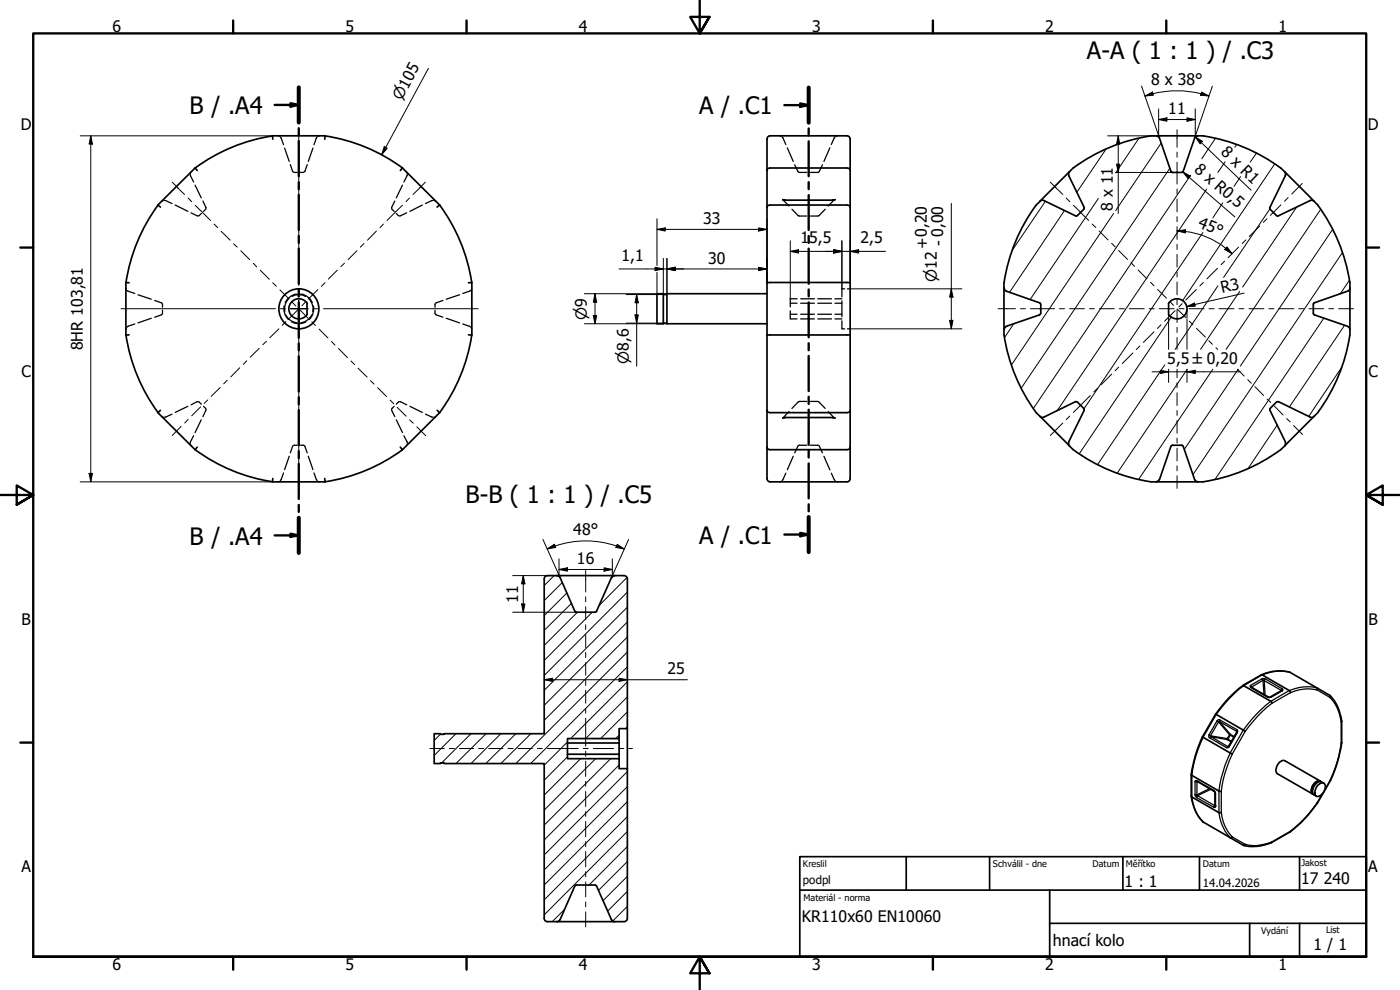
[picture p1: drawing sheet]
<svg xmlns="http://www.w3.org/2000/svg" width="420mm" height="297mm" viewBox="0 0 420 297" stroke-linecap="round" stroke-linejoin="round" font-family="sans-serif">
<g fill="none" stroke="#000" stroke-width=".3">
<path d="M329.6 59.5l-20.4 30.3M332 44.7l-8.8 13M341.8 41.5l-7 10.4M348.5 42.9l-13.7 20.3M351.1 50.5l-44.6 66M357.3 52.6l-47.2 69.9M362.1 56.8l-44.8 66.4M364.8 41.5l-4.1 6.1M367.7 48.6l-2.2 3.1M371.2 43.4l-.6 .8M372.3 53l-2 2.9M377.1 45.9l-1.9 2.7"/>
<path d="M382.6 49.1l-27.7 41.1M313.8 60.4l-10 14.7M319.5 63.2l-16.5 24.5M334.2 64.1l-30.7 45.4M361 69.8l-35.7 52.9M367 60.9l-3 4.5M381.1 62.7l-13.9 20.5M389.1 62.2l-16.2 24M396.4 62.8l-28.4 42M400 68.8l-27.8 41M402.9 75.7l-44.9 66.7M304.2 97.1l-2.7 4.2"/>
<path d="M351.5 95.1l-27.6 41M365.5 85.8l-12.8 19M372 87.4l-11.7 17.4M397.3 95.4l-32.7 48.5M403.5 97.6l-16.5 24.5M405 84.1l-2.8 4.1M349.6 109.5l-20.2 29.9M356.3 110.8l-21 31.2M364 110.8l-22.3 33.1M371.6 110.8l-16.2 24.1M402.7 110.2l-10 14.8M383.3 127.6l-8.8 13"/>
<path d="M166.3 172.7l-3 3M168.7 174.8l-5.4 5.4M170.1 177.9l-6.8 6.8M184.2 172.8l-.7 .7M188.2 173.3l-8.4 8.4M188.3 177.7l-25 25M171.5 181l-8.2 8.2M173.3 183.7l-10 10M177.7 183.7l-14.4 14.5M188.3 195.6l-33.5 33.5M188.3 191.1l-25 25M188.3 186.6l-25 25"/>
<path d="M188.3 182.2l-25 24.9M188.3 218l-.5 .6M188.3 213.6l-8 8M188.3 209.1l-12.5 12.5M188.3 204.6l-17 17M188.3 200.1l-29 29M132.2 220.3l-1.9 1.9M136.8 220.1l-6.5 6.6M141.4 220.1l-8.9 8.8M145.9 220.1l-9.1 9M150.3 220.1l-8.9 9M154.8 220.1l-9 9"/>
<path d="M159.3 220.1l-9 9M170.3 227.1l-7 7M170.3 222.6l-7 7M174.2 227.6l-10.9 11M178.8 227.6l-15.5 15.5M183.3 227.6l-20 20M185.8 229.5l-22.5 22.5M185.8 220.6l-1.1 1M188.3 236l-25 25M188.3 231.5l-25 25M188.3 258.5l-8.7 8.6M188.3 254l-11.5 11.5"/>
<path d="M188.3 249.5l-25 25M188.3 245l-25 25M188.3 240.5l-25 25M169.4 272.8l-3.7 3.7M188.3 272l-4.4 4.3M188.3 267.4l-5.9 6M188.3 262.9l-7.3 7.3"/>
</g>
<g fill="none" stroke="#000" stroke-width=".38">
<path d="M57.1 52.3l1 2.3M57.3 51.5l-.2 .4M58.5 55.5l1.9 3.9M83.4 40.8l.4 .1M84.1 41.1l1 2.3M85.4 44.4l1.4 4M87.1 49.4l.8 2.1M88.1 51.7h1.1M91.2 51.7h-1.1M92.2 49.4l-.8 2.1M93.9 44.4l-1.4 4M95.2 41.1l-1 2.3"/>
<path d="M95.9 40.8l-.4 .1M120.8 55.5l-1.9 3.9M122 51.5l.2 .4M122.2 52.3l-1 2.3M234 40.8l.4 .1M234.7 41.1l1.1 2.3M235.1 60l-.2-.1 1.9 1.9M236.3 44.4l1.8 4M238.5 49.5l1.1 2.1M239.7 51.7h2.4M245.6 51.7h-2.4M246.8 49.5l-1 2.1"/>
<path d="M249 44.4l-1.7 4M250.2 60l.2-.1-1.9 1.9M250.6 41.1l-1.1 2.3M251.3 40.8l-.3 .1M49 60.2l-.4 .2M49.3 60.1l2.3 1M52.6 61.5l3.8 1.9M57.3 63.9l2.1 .9M60.5 64.1l-.9 .7M60.9 60.3l.9 2.1M61.8 62.6l-.7 .8M117.5 62.6l.8 .8"/>
<path d="M118.5 60.3l-1 2.1M118.9 64.1l.9 .7M122 63.9l-2 .9M126.7 61.5l-3.7 1.9M130 60.1l-2.3 1M130.4 60.2l.3 .2M235.3 60.1h.2M237.7 62.8l1.9 2M239.8 64.8h2.3M245.6 64.8h-2.4M247.6 62.8l-1.9 2M249.9 60.1h.2"/>
<path d="M37.8 86.4l.1 .5M37.9 98.5l-.1 .4M38.1 87.2l2.3 .9M40.4 97.2l-2.3 1M41.4 88.4l4 1.4M45.4 95.5l-4 1.4M46.4 90.2l2.2 .7M48.6 94.3l-2.2 .9M48.7 91.1l.1 1.1M48.8 93.1l-.1 1.1M85.3 91.8a4.2 4.2 0 0 0 1.3 4.1M85.8 94.5a4.1 4.1 0 0 0 3.4 2.4"/>
<path d="M86.7 89.6a4 4 0 0 0-1.2 3.9M87.5 96.6a4.4 4.4 0 0 0 4.3 0M87.6 88.9a3.9 3.9 0 0 1 4.1 0M89.1 88.3a4.4 4.4 0 0 0-3.5 2.4M90.2 88.3a4.4 4.4 0 0 1 3.5 2.4M92.6 89.6a4 4 0 0 1 1.3 3.9M93.5 94.5a4.1 4.1 0 0 1-3.3 2.4M94 91.8a4.2 4.2 0 0 1-1.3 4.1M130.6 93.1v1.1M130.6 91.1v1.1M130.7 94.3l2.2 .9M132.9 90.2l-2.2 .7"/>
<path d="M133.9 95.5l4 1.4M137.9 88.4l-4 1.4M138.9 97.2l2.3 1M141.2 87.2l-2.3 .9M141.5 98.5l.1 .4M141.6 86.4l-.1 .5M237.2 91h2M237.2 94.3h2M237.2 93.3v2.4h2M239.2 89.6h-2v2.5M240.3 91h4.1M240.3 94.3h4.1"/>
<path d="M240.3 95.7h4.1M240.3 89.6h4.1M245.4 91h4.2M245.4 94.3h4.2M245.4 95.7h4.2M245.4 89.6h4.2M250.6 91h2.1M250.6 94.3h2.1M250.6 95.7h2.1M250.6 89.6h2.1M252.7 90.3v4.7M252.7 96.3v2.4h.8"/>
<path d="M253.5 86.7h-.8v2.4M254.3 98.7h.8M254.3 86.7h.8M48.6 125l.4 .1M51.6 124.3l-2.3 .9M56.4 121.9l-3.8 1.8M57.1 133.4l.2 .4M58.1 130.7l-1 2.3M59.4 120.5l-2.1 1M59.6 120.5l.9 .8M60.4 126l-1.9 3.8M61.1 121.9l.7 .8"/>
<path d="M61.8 122.9l-.9 2.1M86.8 136.9l-1.4 4M87.9 133.7l-.8 2.2M88.1 133.6h1.1M90.1 133.6h1.1M91.4 133.7l.8 2.2M92.5 136.9l1.4 4M117.5 122.9l1 2.1M118.3 121.9l-.8 .8M118.9 126l1.9 3.8M119.8 120.5l-.9 .8M120 120.5l2 1"/>
<path d="M121.2 130.7l1 2.3M122.2 133.4l-.2 .4M123 121.9l3.7 1.8M127.7 124.3l2.3 .9M130.7 125l-.3 .1M236.8 123.5l-1.9 1.9M238.1 136.9l-1.8 4.1M239.6 133.7l-1.1 2.2M239.6 120.6l-1.9 1.9M239.7 133.6h2.4M242.1 120.4l-2.3 .1M243.2 133.6h2.4"/>
<path d="M243.2 120.4l2.4 .1M245.7 120.6l1.9 1.9M245.8 133.7l1 2.2M247.3 136.9l1.7 4.1M248.5 123.5l1.9 1.9-.2-.1M249.9 125.3h.2M83.8 144.4l-.4 .2M85.1 141.9l-1 2.3M94.2 141.9l1 2.3M95.5 144.4l.4 .2M234.4 144.4l-.4 .2M235.8 142l-1.1 2.3"/>
<path d="M249.5 142l1.1 2.3M251 144.4l.3 .2"/>
</g>
<g fill="none" stroke="#000" stroke-width=".51">
<path d="M59.2 51.2l-.7-.8-11.1 11.1 .7 .7M81.8 40.8a52.5 52.5 0 0 0-23.2 9.6M97.5 40.8h-15.7l.1 1M97.5 40.8v1M97.6 40.8a52.5 52.5 0 0 1 23.2 9.6M120.8 50.4l-.7 .8M120.8 50.4l11.2 11.1M230.2 51.2a.79 .79 0 0 1 .9-.8h23.1a.79 .79 0 0 1 .9 .8M230.4 41.1l.7-.3h23.1a.98 .98 0 0 1 .9 1v101.8a.98 .98 0 0 1-.9 1h-23.1a.98 .98 0 0 1-.9-1v-101.8zM234.9 59.9h15.5M320.7 52.7l4.7 9.5M321 51.6l-.3 .5 .1 .6"/>
<path d="M347 40.8l.6 .1 .3 .5M347 40.8a45.6 45.6 0 0 0-16.8 4.7l-5.5 3.1a16.7 16.7 0 0 0-4.7 3.9l-6.9 6.9a36.9 36.9 0 0 0-7.7 11.7 53.8 53.8 0 0 0-4.1 13.7v12.7a37.1 37.1 0 0 0 2.8 13.8 52.5 52.5 0 0 0 6.9 12.5l9 9a28.8 28.8 0 0 0 8.8 6.3 52.5 52.5 0 0 0 16.5 5.5h12.8a30.6 30.6 0 0 0 10.7-1.8 48 48 0 0 0 16.8-9M347 40.8h12.5M348 41.5l3.5 10.1 3.1 .1 .5-.3M359.4 40.8l-.5 .1-.4 .5-3.4 10M359.5 40.8a47.1 47.1 0 0 1 18.1 5.4l4.1 2.4a18.3 18.3 0 0 1 4.8 3.9l6.9 6.9a38.4 38.4 0 0 1 7.7 11.7 52.5 52.5 0 0 1 4 13.7M385.5 51.6l.3 .5-.1 .6M385.8 52.7l-4.7 9.7 .1 .4 1.9 1.9 .6 .1M47.4 61.5a52.5 52.5 0 0 0-9.6 23.3M132 61.5l-.8 .7M132 61.5a52.5 52.5 0 0 1 9.6 23.3M230.2 62.2a.81 .81 0 0 1 .9-.7h23.1a.81 .81 0 0 1 .9 .7"/>
<path d="M313.3 60.2l-.6-.1-.6 .2M313.3 60.2l9.5 4.6 .5-.1M325.3 62.2l-.1 .6-1.9 1.9M393.2 60.2l.6-.1 .5 .2M393.2 60.2l-9.5 4.6M37.8 84.8h.9M37.8 84.8v15.7M92.1 91v3.3M92.2 91a3 3 0 0 0-4.5-.6 3 3 0 0 0 0 4.5 3 3 0 0 0 4.5-.6M141.6 84.8h-1M141.6 84.8v15.7M197.2 88.1h1.9v9h-1.9z"/>
<path d="M199.1 97h1.1M199.1 88.4h1.1M230.2 84.8h24.9M230.2 88.1h-30v9h30M301.4 86.4l.2 .6 .4 .4M302 87.4l10 3.5M302 98l-.4 .3-.2 .6M312 90.8l.3 .5M312.3 94l-.3 .4-10 3.5M312.4 91.3v2.7M351.1 90.6a3 3 0 0 1 4.4 .1 3 3 0 0 1-.4 4.4 3 3 0 0 1-4.4-.8v-3.3zM394.1 91.3l.2 3 10.1 3.6"/>
<path d="M394.5 90.8l-.4 .5M404.4 87.4l-9.9 3.5M404.5 98l.4 .3 .2 .6M405.1 86.4l-.2 .6-.4 .4M405.1 86.4v12.5M405.1 84.8v1.6M405.1 98.9v1.6M37.8 100.5a52.5 52.5 0 0 0 9.6 23.3M38.7 100.4l-.9 .1M140.6 100.4l1 .1M141.6 100.5a52.5 52.5 0 0 1-9.6 23.3M230.2 100.4h24.9"/>
<path d="M405.1 100.5a52.5 52.5 0 0 1-9.6 23.3l-9.9 10M48.1 123.1l-.7 .7 11.1 11.1 .7-.7M58.6 134.9a52.5 52.5 0 0 0 23.2 9.7M120.1 134.2l.7 .7M120.8 134.9a52.5 52.5 0 0 1-23.2 9.7M131.2 123.1l.8 .7M132 123.8l-11.2 11.1M230.2 123.1a.79 .79 0 0 0 .9 .7h23.1a.79 .79 0 0 0 .9-.7M230.2 134.2a.79 .79 0 0 0 .9 .7h23.1a.79 .79 0 0 0 .9-.7M234.9 125.4h15.5M312.1 125l.6 .3 .6-.1M320.8 132.6l-.1 .6 .3 .5"/>
<path d="M322.8 120.5l-9.5 4.6M322.8 120.6h.5M323.3 120.6l1.9 2 .1 .5M325.4 123.1l-4.7 9.5M355.1 133.9l-.5-.3-3.1 .1-3.5 10.2M355.1 133.9l3.4 10M383.7 120.6h-.6l-2 2.3 4.7 9.7M383.7 120.5l9.5 4.6M385.7 132.6l.1 .6-.3 .5M394.3 125l-.5 .3-.6-.1M81.8 144.6h15.7M81.9 143.6l-.1 1"/>
<path d="M97.5 143.6v1M347.9 143.8l-.3 .5-.6 .2M358.5 143.8l.4 .5 .5 .2M167.1 172.7h-2.8a.98 .98 0 0 0-1 1v46.4h-30v.2l-3-.2v9h1.9v-.2h1.1v.2h30v46.4M167.1 172.7h20.2M167.2 172.7l.5 .2 .4 .4M168.1 173.3l4.5 10.1 .4 .3 5.9-.1 4.6-10.3M184.4 172.7l-.5 .2-.4 .4M187.3 172.7a.99 .99 0 0 1 1 1v44.9h-2.5v3h-15.5v6h15.5v3h2.5v44.9M188.3 218.6v12M364.8 214.3l8.9 5.1M364.8 214.3l-3.9 6.8"/>
<path d="M371.2 219.6l-2.5 4.4M373 205.7l5.7-3.3 8.2 4.8 .4 .6M375.5 206.2l5.3 3 3.8-2M381.8 211l-.3-.5-8.4-4.8a36.5 36.5 0 0 0-8.3 8.6M387 201.7a12.7 12.7 0 0 0-8.4 .8M387 201.7h.1M387 201.7l8.2 4.7M395.2 206.4l.1 .6M395.2 206.4l3.9 2.2 .2 .3-.1 .4M399.2 208.7a12.8 12.8 0 0 1 3.5 7.7M402.7 216.4l-.2 .2M402.7 216.4v6.4"/>
<path d="M170.3 226.3h15.5v1.3M185.8 221.6v1.3h-15.5M185.8 222.9v3.4M357.5 232.5l8.3 4.8 .7 .1M357.5 232.5l.1 6.5 8.2 4.8h.7M357.5 238.9a12.8 12.8 0 0 0 3.6 7.7l8.1 4.7M359.3 234.4l5.2 3.1 .1 4.3M360.9 221.1l8.9 5.1M360.9 221.1a39.4 39.4 0 0 0-3.4 11.4M395.5 235.6a1.23 1.23 0 0 1 1-.7 1.23 1.23 0 0 1 1.2 .6 2.93 2.93 0 0 1-2.6 3.4 2.1 2.1 0 0 1 0-2.8zM396.2 234.5v-.1a2.48 2.48 0 0 0-2.1 3.8M396.2 234.4l-10.6-6.1a2.58 2.58 0 0 0-2.6 3.2l.3 .6 10.7 6.1"/>
<path d="M396.4 234.5a2.28 2.28 0 0 0-2.8 2.3 1.17 1.17 0 0 0 .6 1.6M397.3 235a1.73 1.73 0 0 0-2.8 .6l-.3 .6a1.69 1.69 0 0 0 .8 2.7M399.2 234.2h.1M399.3 234.2l-3.9 6.8M402.7 222.8l-.2 .2M402.7 222.8a39.4 39.4 0 0 1-3.4 11.4M369.2 251.3l3.9 2.3 .6-.2M369.8 251.1l-.3 .3-.3-.1M381.8 252.6a12.3 12.3 0 0 1-8.6 1.1M387.2 249.6l-5.6 3.2M387.3 249.4l-.1 .2M395.3 240.9l.1 .1"/>
<path d="M395.4 241a38.1 38.1 0 0 1-8.2 8.6M163.3 275.5a.98 .98 0 0 0 1 1h2.8M167.1 276.5h20.2M167.2 276.5l.9-.5 4.6-10.3 5.9-.2 .4 .3 4.5 10.2 .9 .5M188.3 275.5a.98 .98 0 0 1-1 1"/>
<circle cx="89.7" cy="92.7" r="6"/>
</g>
<g fill="none" stroke="#000" stroke-width=".38">
<path d="M365.3 216.3l-2.5 4.2M365.3 216.3l.4 .3M365.7 216.6l-2.4 4.2-.5-.3M365.7 216.6l3.3 3.9-.7 1.1-5-.8 .1 .2-.4 .3M366 216.5l-.3 .1M366 216.5l5.2 2.9v.4M366 216.5l3.3 3.8 1.2 .7M366.1 216l-.3-.1-.5 .4M366.1 216l-.1 .5M366.1 216l5.1 2.9M371.2 219.7l.1 .1M371.2 218.9l.3 .6-.2 .3"/>
<path d="M371.2 218.9v.7M371.3 219.8l-2.4 4.2M375.3 205.7l-.1 .3 .1 .2M375.3 205.7l.4 .4M375.3 206.2h.3M375.3 206.2l5.1 3M375.7 206.1l-.2 .1M375.7 206.1l3.3-2 .3 4.3M375.7 206.1l.1 .3M378.7 203.7h1M378.7 203.7l.3 .4 .4 .1M378.7 203.7l-3.4 2"/>
<path d="M379.4 204.2l5.1 2.9-.2 .3M379.4 204.2l.3 4.4M379.7 203.7l-.3 .5M379.7 203.7l5.1 3M380.4 209.2h1M380.7 209.2h-.3M381.2 209.2h.2M384.8 206.7l.2 .2-.1 .3M384.8 206.7l-.3 .4 .4 .1M384.9 207.2l-3.5 2M387 201.7a13.6 13.6 0 0 0-8.2 .8 37.6 37.6 0 0 0-17.7 18.7l-.9 1.9a31.9 31.9 0 0 0-2.5 16 12.4 12.4 0 0 0 3.4 7.5M395.2 206.4a13.6 13.6 0 0 0-8.3 .8 37.6 37.6 0 0 0-17.7 18.7l-1.6 3.8a30.8 30.8 0 0 0-1.5 15.6 13.5 13.5 0 0 0 3.1 6"/>
<path d="M358.6 238.4l.6 .9M358.6 238.4l.6 .1M358.6 234.5v3.9M359.2 234.2h-.5l-.1 .3M359.2 234.2v.4l-.6-.1M359.2 239.3l5.1 2.9M359.2 234.2l5.1 3M359.2 238.5l.2 .2-.2 .6M359.5 234.6h-.3v3.9M362.8 220.5l-.1 .3 .3 .5M363 221.3l5.1 3M363 236.6l-3.8 1.9"/>
<path d="M363.3 236.8l-3.9 1.9 5.2 3M364.3 237.2l.5 .8M364.3 237.2l.1 .2M364.6 237.9l.2 .1M364.8 238v4M368.3 221.9v-.3l1.3 .8M368.3 221.9l-4.9-.9 5.1 3M368.3 221.9l1.2 .7M368.5 224l-.4 .3M368.5 224h.2M368.7 223.9l.2 .1M368.8 223.8l-.3 .2"/>
<path d="M368.9 224l-.5 .4-.3-.1M369.1 220.3l.1 .3-.2-.1zM369.2 220.6l-.9 1.3M369.2 220.6l1.1 .6M397.6 236.9a33.9 33.9 0 0 0 4.9-20.3 13 13 0 0 0-3.3-7.3l-3.9-2.3a12.8 12.8 0 0 0-8 .8 36.1 36.1 0 0 0-17.5 18.4l-1.5 3.8a29.2 29.2 0 0 0-1.5 15.3 12.1 12.1 0 0 0 3 5.8l3.9 2.3a12.4 12.4 0 0 0 8.1-.8 33.3 33.3 0 0 0 15.1-14.4M364.6 241.7l-.3 .5M364.6 241.7l.2 .3M364.6 241.5v.2M364.8 242l-.1 .2h-.4"/>
</g>
<g fill="#000">
<circle cx="234.9" cy="59.9" r=".25"/>
<circle cx="250.4" cy="59.9" r=".25"/>
<circle cx="235.5" cy="60.1" r=".25"/>
<circle cx="249.9" cy="60.1" r=".25"/>
<circle cx="234.9" cy="125.4" r=".25"/>
<circle cx="235.5" cy="125.3" r=".25"/>
<circle cx="249.9" cy="125.3" r=".25"/>
<circle cx="250.4" cy="125.4" r=".25"/>
<circle cx="375.6" cy="206.2" r=".25"/>
<circle cx="384.6" cy="207.2" r=".25"/>
<circle cx="359.3" cy="234.4" r=".25"/>
<circle cx="364.6" cy="241.8" r=".25"/>
</g>
<circle cx="234.9" cy="59.9" r=".19" fill="#000"/>
<g fill="none" stroke="#000" stroke-width=".7">
<path d="M82.4 31.5h7.3M87.2 31l2.5 .5-2.5 .5zM89.7 26.2v10.6M89.7 38.5v2.1M235.4 31.5h7.3M240.2 31l2.5 .5-2.5 .6zM242.7 26.3v10.5M242.7 38.5v2.1M89.7 42.3v10.6M89.7 54.7v2.1M89.7 58.5v10.5M242.7 42.4v10.5"/>
<path d="M242.7 54.7v2.1M242.7 58.5v10.5M89.7 70.8v2.1M89.7 74.6v10.5M242.7 70.8v2.1M242.7 74.6v10.5M89.7 86.9v2.1M89.7 90.8v10.5M242.7 86.9v2M242.7 90.7v10.5M89.7 103v2.1M89.7 106.9v10.6"/>
<path d="M89.7 119.2v2.1M242.7 103v2.1M242.7 106.8v10.5M242.7 119v2.2M89.7 123v10.6M89.7 135.4v2.1M89.7 139.2v10.5M242.7 122.9v10.6M242.7 135.2v2.1M242.7 139.1v10.4M89.7 151.5v2.1M89.7 155.4v10.5"/>
<path d="M240.2 159.9l2.5 .5-2.5 .5zM242.7 151.3v2.1M242.7 155.1v10.6M82.4 160.6h7.3M87.2 160.1l2.5 .5-2.5 .5zM235.4 160.4h7.3"/>
</g>
<path d="M89.7 26.2v10.6M242.7 26.3v10.5M89.7 155.4v10.5M242.7 155.1v10.6" fill="none" stroke="#000" stroke-width="1.2"/>
<path d="M87.2 31l2.5 .5-2.5 .5zM240.2 31l2.5 .5-2.5 .6zM87.2 160.1l2.5 .5-2.5 .5zM240.2 159.9l2.5 .5-2.5 .5z" fill="#000"/>
<g fill="none" stroke="#000" stroke-width=".7">
<path d="M70 6.1v3.9M140 6.1v3.9M210 0v10l-2.9-4.9h5.8l-2.9 4.9 2.9-4.9M280 6.1v3.9M350 6.1v3.9M6.1 74.3h3.9M410 74.3h3.9M0 148.5h10l-5-2.8v5.7l5-2.9-5 2.9M420 148.5h-10l5-2.8v5.7l-5-2.9 5 2.9M6.1 222.8h3.9M410 222.8h3.9M10 287.1v-277.1h400v277.1h-400h400"/>
<path d="M70 287.1v3.8M140 287.1v3.8M212.9 292l-2.9-4.9 2.9 4.9h-5.8l2.9-4.9v9.9M280 287.1v3.8M350 287.1v3.8"/>
</g>
<!-- layer: Nadpis (ISO) -->
<path d="M240 257h170v30.1h-170zM272 257v10.1M297 257v10.1M337 257v10.1M360 257v10.1M390 257v10.1M240 267.1h170M315 277h95M315 267.1v20M375 277v10.1M390 277v10.1" fill="none" stroke="#000" stroke-width=".51"/>
<path d="M347 40.8h.7l.3 .7M351.4 51.4l.1 .3h.4M355.1 51.4l-.1 .3h-.4M359.5 40.8h-.8l-.2 .7M167.1 172.7h.7l.3 .6M184.5 172.7h-.7l-.3 .6" fill="none" stroke="#000" stroke-width=".3"/>
<g fill="none" stroke="#000" stroke-width=".3">
<path d="M128.6 20.5l-14 25.9M342.6 25.8l5.4 15.7M343.6 28.8l2.3-1.2 .2 1zM343.6 28.8a29.9 29.9 0 0 1 19.2 0M347.7 35.9l2.5-.5v1zM347.7 35.9h11M347.7 32.7v8.1M356.2 35.4l2.5 .5-2.5 .5zM358.7 32.7v8.1M360.6 27.6l2.2 1.2-2.5-.2zM363.9 25.8l-5.4 15.7M24.1 40.8h57.7"/>
<path d="M27.2 40.8l.5 2.4h-1zM27.2 40.8v103.8M115.3 44l.9 .5-1.6 1.9zM332.4 40.8h16M334.8 51.7h17.1M335.1 49.3h.9l-.4 2.4zM335.6 40.8l.4 2.4h-.9zM335.6 40.8v23.3M355 51.5l2.2 1.3-.6 .8zM355 51.5l15.6 13.6M358.7 41.1l2.2 1.3-.7 .8zM358.7 41.1l16.8 16"/>
<path d="M197.2 68.8l2.4-.4v.9zM197.2 68.8h33M197.2 65.6v14.1M199.1 77.5v10.6M200.2 77.5v10.6h-24.8M227.6 68.4l2.6 .4-2.6 .5zM230.2 65.6v19.2M237.2 75.4l2.4-.5v1zM237.2 75.4h28.5M237.2 72.2v17.4M250.2 74.9l2.5 .5-2.5 .5zM252.7 72.2v14.5"/>
<path d="M255.1 75.4l2.6-.5v1zM255.1 72.2v12.6M285.5 61v37.7M353.3 69.3l2.4-.4v1zM353.3 69.3a23.9 23.9 0 0 1 14.6 5.2M367.9 74.5l1.9 1.6M368.2 74.1l1.6 2-2.3-1.2zM175.4 97.1h24.8M178.1 94.7h1l-.5 2.4zM178.6 88.1l.5 2.6h-1zM178.6 88.1v9M185.8 80.7h44.4"/>
<path d="M187.9 88.4h11.2M187.9 97h11.2M190.6 94.5h1l-.5 2.5zM191.1 88.4l.5 2.5h-1zM191.1 88.4v21.5M196.6 80.2l2.5 .5-2.5 .5zM197.2 81.7v6.4M200.2 80.7l2.5-.5v1zM227.6 80.2l2.6 .5-2.6 .5zM255.1 98.7h33.6M255.1 86.7h33.6M285 96.1h1l-.5 2.6z"/>
<path d="M285.5 86.7l.5 2.4h-1zM350.7 94.3v.7M350.7 95.3v9.5M356.2 92l2.3-1.1 .2 1zM356.2 92.8v2.7M356.2 95.8v9M373.4 87.9l-17.2 4.1M345.8 111.6h26.4M348.2 111.1l2.5 .5-2.5 .5zM350.7 110.8v3.9M356.2 111.6l2.5-.5v1zM356.2 110.8v3.9"/>
<path d="M24.1 144.6h57.7M26.7 142h1l-.5 2.6zM153.9 172.7h14.7M157 172.7l.5 2.5h-1zM157 172.7v11M162.9 161.8l5.2 11.5M164.2 164.7l2.2-1.4 .4 1zM166.6 163.8l-2.4 .9M166.6 163.8a28.4 28.4 0 0 1 18.4 0M167.8 170.9l2.5-.5v1zM167.8 170.9h16M167.8 167.7v5"/>
<path d="M181.3 170.4l2.5 .5-2.5 .5zM183.8 167.7v5M185 163.8l2.3 .9M185.2 163.3l2.1 1.4-2.5-.4zM188.7 161.8l-5.2 11.5M153.9 183.7h19.1M156.5 181.2h1l-.5 2.5zM163.3 203.9l2.5-.4v1zM163.3 203.9h43M185.8 203.5l2.5 .4-2.5 .6z"/>
</g>
<g fill="#000">
<path d="M343.6 28.8l2.3-1.2 .2 1zM347.7 35.9l2.5-.5v1zM356.2 35.4l2.5 .5-2.5 .5zM360.6 27.6l2.2 1.2-2.5-.2zM27.2 40.8l.5 2.4h-1zM115.3 44l.9 .5-1.6 1.9zM335.1 49.3h.9l-.4 2.4zM335.6 40.8l.4 2.4h-.9zM355 51.5l2.2 1.3-.6 .8zM358.7 41.1l2.2 1.3-.7 .8zM197.2 68.8l2.4-.4v.9zM227.6 68.4l2.6 .4-2.6 .5z"/>
<path d="M237.2 75.4l2.4-.5v1zM250.2 74.9l2.5 .5-2.5 .5zM255.1 75.4l2.6-.5v1zM353.3 69.3l2.4-.4v1zM368.2 74.1l1.6 2-2.3-1.2zM178.1 94.7h1l-.5 2.4zM178.6 88.1l.5 2.6h-1zM190.6 94.5h1l-.5 2.5zM191.1 88.4l.5 2.5h-1zM196.6 80.2l2.5 .5-2.5 .5zM200.2 80.7l2.5-.5v1zM227.6 80.2l2.6 .5-2.6 .5z"/>
<path d="M285 96.1h1l-.5 2.6zM285.5 86.7l.5 2.4h-1zM356.2 92l2.3-1.1 .2 1zM348.2 111.1l2.5 .5-2.5 .5zM356.2 111.6l2.5-.5v1zM26.7 142h1l-.5 2.6zM157 172.7l.5 2.5h-1zM164.2 164.7l2.2-1.4 .4 1zM167.8 170.9l2.5-.5v1zM181.3 170.4l2.5 .5-2.5 .5zM185.2 163.3l2.1 1.4-2.5-.4zM156.5 181.2h1l-.5 2.5z"/>
<path d="M163.3 203.9l2.5-.4v1zM185.8 203.5l2.5 .4-2.5 .6z"/>
</g>
<path d="M89.7 39v46.6M36.3 92.6h46.4M84.1 92.6h1.6M87.2 92.6h2.5h-2.5M89.7 90.2v2.4v-2.4M89.7 95.2v-2.6v2.6M89.7 87.1v1.5M89.7 96.8v1.4M89.7 99.7v46M92.1 92.6h-2.4h2.9M94.1 92.6h1.5M97.1 92.6h46.4" fill="none" stroke="#000" stroke-width=".3"/>
<!-- layer: Osa (ISO) -->
<g fill="none" stroke="#000" stroke-width=".3">
<path d="M353.3 38.9v5.3M51.7 54.7l1.8 1.7M53.3 56.4l2.1 1.9M56.5 59.4l1 1.1M122.9 59.4l-1 1.1M126 56.4l-2 1.9M127.6 54.7l-1.7 1.7M315.2 54.7l3.8 3.6M320 59.4l1.1 1.1M353.3 45.6v1.6M353.3 48.7v6.5M353.3 56.7v1.5"/>
<path d="M353.3 59.7v3.8M386.6 59.3l-1.1 1.1M390.8 55l-3.1 3.2M58.5 61.6l4.7 4.6M64.3 67.2l1 1.1M66.4 69.4l2.7 2.7M70.1 73.1l1.1 1.1M72.3 75.2l2.6 2.7M76 79l1 1.1M103.4 79l-1.1 1M107.1 75.2l-2.6 2.7M109.2 73.1l-1.1 1.1"/>
<path d="M113 69.3l-2.7 2.8M115.1 67.2l-1.1 1.1M120.8 61.6l-4.7 4.6M322.1 61.6l2.1 1.9M324 63.5l2.7 2.7M327.8 67.2l1.1 1M329.9 69.3l2.6 2.7M333.6 73l1.1 1.1M335.7 75.2l2.7 2.6M339.5 78.9l1 1M353.3 65v1.5M353.3 68v3.8"/>
<path d="M353.3 73.3v1.6M353.3 76.3v3.8M367.5 78.3l-1 1.1M371.7 74.2l-3.1 3.1M373.9 72l-1.1 1.1M378.1 67.8l-3.2 3.2M380.2 65.6l-1 1.1M384.4 61.5l-3.1 3.1M78.1 81.1l2.7 2.7M81.9 84.8l1 1.1M83.7 98.7l-2.7 2.6M84 87l2.7 2.6"/>
<path d="M85.8 96.5l-1.1 1.1M87.8 90.7l1 1.1M89.5 92.8l-2.6 2.7M89.9 92.8l2.6 2.8M91.6 90.7l-1 1M93.6 96.6l1.1 1M95.4 86.9l-2.7 2.7M95.8 98.7l2.6 2.7M97.5 84.8l-1 1.1M101.2 81.1l-2.6 2.6M299.5 92.6h5.2M306.3 92.6h1.4"/>
<path d="M309.2 92.6h7.3M317.9 92.6h1.6M321 92.6h4.4M327 92.6h1.4M329.9 92.6h4.5M335.9 92.6h1.5M338.9 92.6h4.5M341.6 81l2.6 2.7M344.9 92.6h1.5M345.3 84.7l1 1.1M346.3 99.6l-3.1 3.1M347.4 86.9l2.7 2.6"/>
<path d="M347.9 92.6h4.5M348.4 97.5l-1.1 1M351.2 90.5l1 1.1M352.7 93.2l-3.2 3.2M353.3 92.7l2.6 2.6M353.3 81.6v1.5M353.3 84.6v3.8M353.3 90v1.4M353.3 92.9v3.9M353.3 98.2v1.5M353.9 92.6h1.4M354.8 91.1l-1 1"/>
<path d="M356.9 92.6h4.5M356.9 96.4l1.1 1.1M359 86.9l-3.1 3.1M359.1 98.5l2.7 2.6M361.1 84.8l-1 1M362.8 92.6h1.6M365.4 80.5l-3.2 3.2M365.8 92.6h4.5M371.9 92.6h1.4M374.8 92.6h4.5M380.8 92.6h1.5M383.8 92.6h4.5"/>
<path d="M389.8 92.6h1.5M392.8 92.6h4.5M398.8 92.6h1.4M401.8 92.6h4.4M66.1 116.3l-2.7 2.6M68.2 114.1l-1.1 1.1M71.9 110.3l-2.6 2.8M74 108.3l-1 1M77.8 104.5l-2.7 2.7M79.9 102.4l-1 1M99.5 102.5l1 1.1M101.6 104.6l2.7 2.7"/>
<path d="M105.3 108.3l1.1 1.1M107.4 110.5l2.8 2.6M111.2 114.2l1.1 1M113.3 116.3l2.7 2.7M327.2 118.7l-5.1 5M329.4 116.5l-1.1 1.1M333.6 112.3l-3.1 3.1M335.7 110.2l-1.1 1M340 105.9l-3.2 3.2M342.1 103.8l-1.1 1.1M353.3 101.3v3.5M353.3 110.8v2.5"/>
<path d="M353.3 114.9v1.4M353.3 117.8v3.9M362.8 102.2l1.1 1.1M364.9 104.3l.5 .5M371.4 110.8l2 2M374.5 113.9l1 1.1M376.6 116l2.6 2.7M380.3 119.7l1.1 1.1M54.4 127.9l-2.7 2.8M56.5 125.8l-1.1 1.1M60.2 122.1l-2.7 2.7M62.4 120l-1.1 1"/>
<path d="M117.1 120.1l1.1 1M119.2 122.2l2.7 2.7M122.9 126l1.1 1M125.1 128.1l2.7 2.6M319 126.9l-3.8 3.8M321.1 124.8l-1.1 1.1M353.3 123.2v1.4M353.3 126.2v3.8M353.3 131.4v1.6M353.3 134.5v3.8M353.3 139.7v1.6M382.5 121.8l2.6 2.7"/>
<path d="M386.1 125.6l1.1 1M388.2 127.7l2.7 2.7M353.3 142.7v3.8M175.8 171.2v6.4M175.8 179.1v1.5M175.8 182v3.9M175.8 187.4v1.5M175.8 190.4v3.9M175.8 195.8v1.5M175.8 198.8v3.8M175.8 204.1v1.6M175.8 207.1v3.9"/>
<path d="M175.8 212.5v1.5M175.8 215.5v8.4M129 224.6h4.3M134.9 224.6h1.4M137.9 224.6h4.3M143.6 224.6h1.6M146.7 224.6h4.2M152.5 224.6h1.5M155.4 224.6h4.4M161.3 224.6h1.5M164.3 224.6h9.2M175.1 224.6h1.4"/>
<path d="M175.8 225.4v1.5M175.8 228.4v4.6M175.8 234.4v1.6M175.8 237.5v4.5M178.1 224.6h6M185.7 224.6h1.5M188.7 224.6h1.1M175.8 243.5v1.5M175.8 246.5v4.5M175.8 252.5v1.5M175.8 255.5v4.6M175.8 261.5v1.6"/>
<path d="M175.8 264.6v4.5M175.8 270.6v1.5M175.8 273.6v4.5"/>
</g>
<g font-size="7.2">
<text x="326.2" y="17.7">A-A ( 1 : 1 ) / .C3</text>
<text x="56.9" y="34.2">B / .A4</text>
<text x="209.9" y="34.3">A / .C1</text>
<text x="139.7" y="150.9">B-B ( 1 : 1 ) / .C5</text>
<text x="56.9" y="163.4">B / .A4</text>
<text x="209.9" y="163.1">A / .C1</text>
</g>
<g font-size="4.8">
<text x="33.7" y="9.6">6</text>
<text x="103.7" y="9.6">5</text>
<text x="173.7" y="9.6">4</text>
<text x="243.7" y="9.6">3</text>
<text x="313.7" y="9.6">2</text>
<text x="383.7" y="9.6">1</text>
<text x="345.4" y="25.6">8 x 38°</text>
<text x="350.6" y="34.3">11</text>
<text x="6.2" y="38.9">D</text>
<text x="410.5" y="38.9">D</text>
<text x="366.2" y="46" transform="rotate(44 366.2 46)">8 x R1</text>
<text x="358.2" y="51.2" transform="rotate(41 358.2 51.2)">8 x R0,5</text>
<text x="333.9" y="63.3" transform="rotate(-90 333.9 63.3)">8 x 11</text>
<text x="211" y="67.2">33</text>
<text x="359.3" y="68.2" transform="rotate(23 359.3 68.2)">45°</text>
<text x="240.2" y="73">15,5</text>
<text x="258.3" y="73">2,5</text>
<text x="278.4" y="74.6" transform="rotate(-90 278.4 74.6)">+0,20</text>
<text x="283.3" y="73.7" transform="rotate(-90 283.3 73.7)">- 0,00</text>
<text x="186.6" y="78.3">1,1</text>
<text x="212.5" y="79.1">30</text>
<text x="366.8" y="87.8" transform="rotate(-13 366.8 87.8)">R3</text>
<text x="24.8" y="105.1" transform="rotate(-90 24.8 105.1)">8HR 103,81</text>
<text x="6.4" y="113.1">C</text>
<text x="350.3" y="109.2">5,5 ±0,20</text>
<text x="410.7" y="113.1">C</text>
<text x="172" y="160.6">48°</text>
<text x="173.2" y="169.2">16</text>
<text x="155.5" y="180.8" transform="rotate(-90 155.5 180.8)">11</text>
<text x="6.4" y="187.4">B</text>
<text x="410.7" y="187.4">B</text>
<text x="200.3" y="202.4">25</text>
<text x="6.4" y="261.7">A</text>
<text x="410.7" y="261.7">A</text>
<text x="337.5" y="266.1">1 : 1</text>
<text x="390.5" y="265.1">17</text>
<text x="397.3" y="265.1">240</text>
<text x="240.6" y="276.5">KR110x60 EN10060</text>
<text x="316" y="284">hnací kolo</text>
<text x="394.2" y="285">1 / 1</text>
<text x="33.7" y="290.9">6</text>
<text x="103.7" y="290.9">5</text>
<text x="173.7" y="290.9">4</text>
<text x="243.7" y="290.9">3</text>
<text x="313.7" y="290.9">2</text>
<text x="383.7" y="290.9">1</text>
</g>
<g font-size="4.6">
<text x="120.5" y="30.4" transform="rotate(-62 120.5 30.4)">⌀105</text>
<text x="281.1" y="84.6" transform="rotate(-90 281.1 84.6)">⌀12</text>
<text x="176.1" y="95.9" transform="rotate(-90 176.1 95.9)">⌀9</text>
<text x="188.7" y="109.1" transform="rotate(-90 188.7 109.1)">⌀8,6</text>
</g>
<g font-size="3.4">
<text x="241" y="265.4">podpl</text>
<text x="361" y="266">14.04.2026</text>
</g>
<g font-size="2.7">
<text x="241" y="260.1">Kreslil</text>
<text x="298" y="260.3">Schválil - dne</text>
<text x="327.9" y="260">Datum</text>
<text x="337.9" y="260.3">Měřítko</text>
<text x="361" y="260">Datum</text>
<text x="390.6" y="260">Jakost</text>
<text x="241.1" y="270.4">Materiál - norma</text>
<text x="378.5" y="280.3">Vydání</text>
<text x="398" y="280">List</text>
</g>
</svg>
